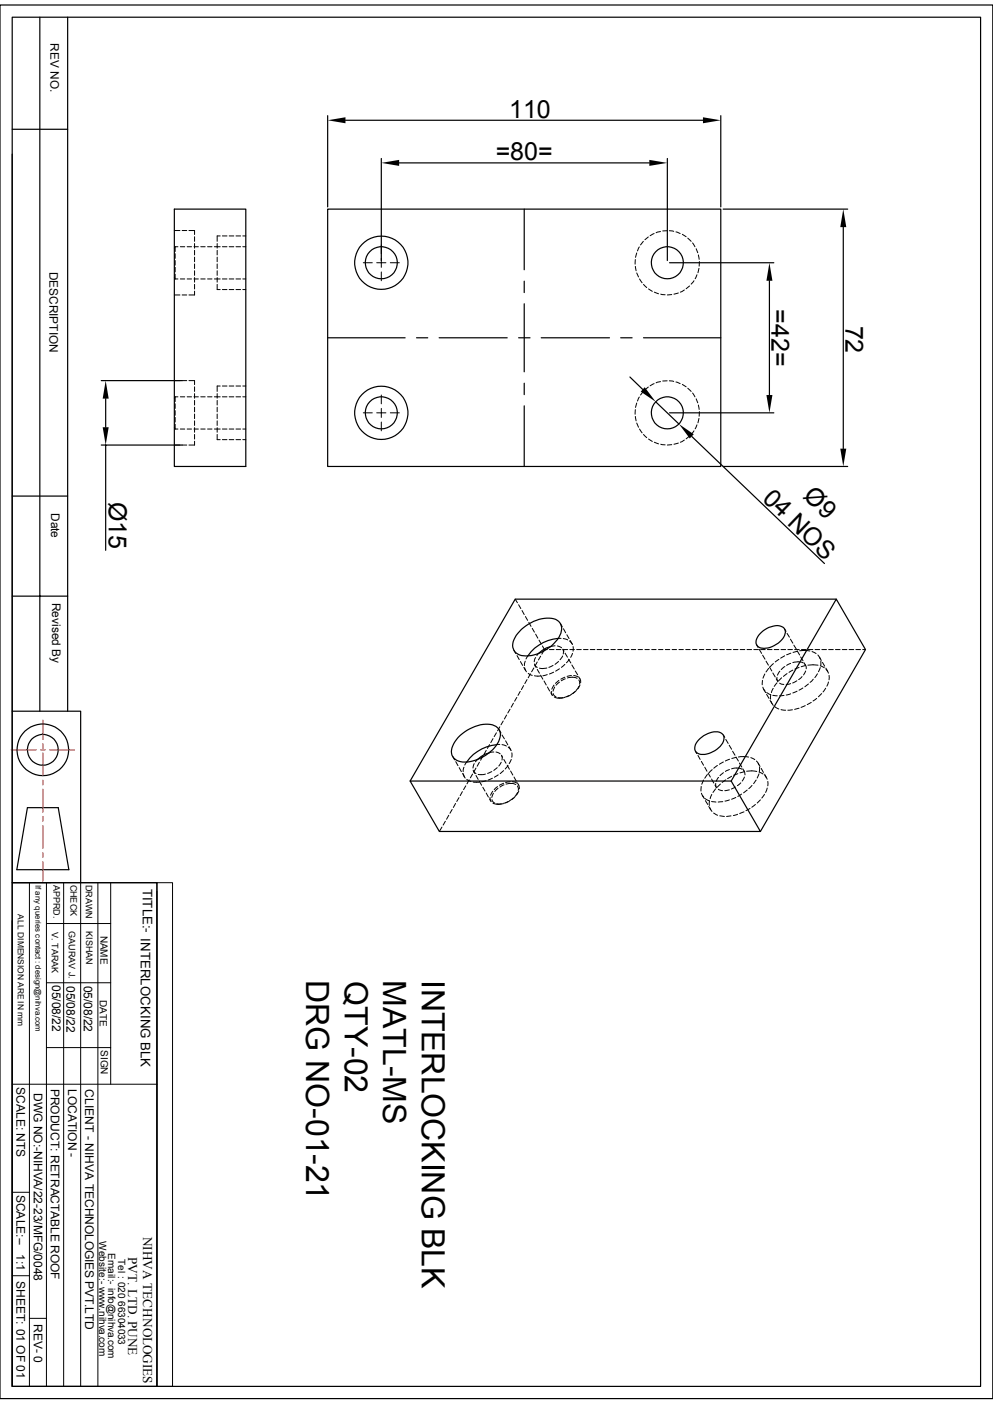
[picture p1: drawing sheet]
<svg xmlns="http://www.w3.org/2000/svg" width="210mm" height="297mm" viewBox="0 0 210 297" stroke-linecap="round" stroke-linejoin="round" font-family="sans-serif">
<g fill="none" stroke="#000" stroke-width=".25">
<path d="M0 1.1h210v294.8h-210zM2.6 3.6h204.8v289.7h-204.8zM8.4 3.6v146.9M14.3 3.6v146.9M2.6 32.6v117.9h14.5v36.2M2.6 27.3h11.7M69.3 24.5v19.3M73.1 25.4h75.6M80.6 33.5v21.6M84.4 34.5h52.9M141.1 33.5v21.6M152.4 24.5v19.3"/>
<path d="M36.9 44.2h15.1v54.5h-15.1zM69.3 44.2h83.1v54.5h-83.1zM110.9 44.2v12.9M110.9 59.5v2.4M141.6 55.6h22.1M153 44.2h26.3M162.7 59.4v24.2M178.4 48v46.9M69.3 71.5h16.4M88.1 71.5h2.4M92.9 71.5h14.4M109.7 71.5h2.4"/>
<path d="M110.9 64.3v14.4M114.5 71.5h14.4M131.3 71.5h2.4M133.2 79.8l2.7 2.6M136.1 71.5h16.3M21.4 80.5h17.1M21.4 94.1h17.1M22.4 84.3v6.1M22.4 94.1v22.3M110.9 81.1v2.4M110.9 85.9v12.8M138.7 85l4.9 4.7"/>
<path d="M141.6 87.3h22.1M146.3 92.3l28.1 26.9M153 98.7h26.3M2.6 104.9h11.7M2.6 126.1h11.7M110.3 133.1a7.6 7.6 0 0 1 7.2-2.1 2.3 2.3 0 0 1 .9 3.4 8.2 8.2 0 0 1-8.5 4.2 2.36 2.36 0 0 1-1-3.7zM116.5 136.8l-1 .3-1.6 1.1M118.1 135a8.7 8.7 0 0 0-6.5 3.8M160.7 134.1a4.7 4.7 0 0 1 4.4-1.6 1.51 1.51 0 0 1 .5 2.6 4.8 4.8 0 0 1-5 1.8 1.42 1.42 0 0 1-.4-2.2zM176.9 126.7h-67.9l-22.3 38.5M2.6 150.5v36.2M97.3 155.6a8.3 8.3 0 0 1 6.8-2.3 2.28 2.28 0 0 1 1.4 3.6 8.5 8.5 0 0 1-8.1 4.2 2.31 2.31 0 0 1-1.4-3.8z"/>
<path d="M103.5 159.3l-.9 .3-1.6 1.1M105.1 157.5a8.7 8.7 0 0 0-6.4 3.7M147.7 156.5a4.6 4.6 0 0 1 4.7-1.5 1.76 1.76 0 0 1-.1 2.9 4.6 4.6 0 0 1-4.7 1.5 1.72 1.72 0 0 1 .1-2.9zM5.8 170.9h6.5l2.3 13.1h-11zM86.7 165.2h67.9l6.2 10.7h-67.9zM154.6 165.2l22.3-38.5 6.1 10.7-22.2 38.5M2.6 186.7h30.6v106.6h-30.6zM2.6 194.8v98.5"/>
<circle cx="80.6" cy="55.6" r="5.6"/>
<circle cx="80.6" cy="55.6" r="3.4"/>
<circle cx="141.1" cy="55.6" r="3.4"/>
<circle cx="80.6" cy="87.3" r="5.6"/>
<circle cx="80.6" cy="87.3" r="3.4"/>
<circle cx="141.1" cy="87.3" r="3.4"/>
<circle cx="9.1" cy="158.6" r="5.5"/>
<circle cx="9.1" cy="158.6" r="3.3"/>
</g>
<g fill="none" stroke="#000" stroke-width=".21">
<path d="M36.9 58.7l.1 .3M36.9 48.8h1.2M37 58v1M37 52.2h.6M37 52.2v1M37 53.7v1M37 55.1v1M37 56.6v.9M37 52.2l-.1 .3M37 59h.6M38.1 52.2h1M38.1 59h1"/>
<path d="M38.5 48.8h1M39.6 52.2h.9M39.6 59h.9M40 48.8h1.1v.8M41 52.2h1M41 59h1M41.1 50.1v1M41.1 51.5v1M41.1 53v.9M41.1 54.4v1M41.1 55.8v1M41.1 57.3v1"/>
<path d="M41.1 58.7v1M42.5 52.2h.9M42.5 59h.9M43.9 52.2h.9M43.9 59h.9M45.3 59h1.3M45.3 52.2h1.3M45.9 51.5v1M45.9 53v.9M45.9 54.4v1M45.9 55.8v1M45.9 57.3v1"/>
<path d="M45.9 58.7v1M46.6 49.9h-.7v1.2M47 49.9h1M47 52.2h1M47 59h1M48.5 49.9h.9M48.5 52.2h.9M48.5 59h.9M49.9 49.9h1M49.9 52.2h1M49.9 59h1M51.4 49.9h.6"/>
<path d="M51.4 52.2h.6M51.4 59h.6M76.8 55.6h1.9M79.7 55.6h.9v1M80.6 54.7v.9h1M80.6 51.8v1.9M80.6 57.5v1.9M82.5 55.6h2M134.4 54.9l-.1 1M134.4 56.3l.1 1M134.7 53.5l-.3 .9M134.7 57.7l.3 .9"/>
<path d="M135.2 52.2l-.4 .9M135.3 59l.5 .8M136.1 51.1l-.6 .7M137.1 50.1l-.7 .6M138.3 49.4l-.8 .5M139.7 49l-.9 .2M141.1 48.8l-.9 .1M141.6 48.8l.9 .1M143 49.1l.8 .3M144.3 49.6l.8 .5M145.5 50.4l.7 .7M146.5 51.4l.5 .8"/>
<path d="M146.8 59.4l-.6 .7M147.2 52.6l.4 .9M147.4 58.1l-.4 .9M147.7 53.9l.2 1M147.8 56.8l-.2 .9M147.9 55.3v1M36.9 62.4h1.2M38.5 62.4h1M41.1 60.2v.9M41.1 61.6v.8h-1.1M45.9 60.2v1.1h.7M47 61.3h1"/>
<path d="M48.5 61.3h.9M49.9 61.3h1M51.4 61.3h.6M136.1 60.2l.7 .6M137.2 61.1l.8 .5M138.4 61.8l.9 .3M139.7 62.2l1 .2M142.1 62.3l-1 .1M143.5 62l-1 .2M144.7 61.3l-.8 .5M145.8 60.5l-.7 .6M36.9 90.4l.1 .4"/>
<path d="M36.9 94.1h1.2M36.9 80.5h1.2M37 89.7v1.1M37 83.9h.6M37 83.9v1.1M37 85.4v1M37 86.9v.9M37 88.3v1M37 83.9l-.1 .3M37 90.8h.6M38.1 90.8h1M38.1 83.9h1"/>
<path d="M38.5 94.1h1M38.5 80.5h1M39.6 90.8h.9M39.6 83.9h.9M40 80.5h1.1v.9M41 90.8h1M41 83.9h1M41.1 81.8v1M41.1 83.3v.9M41.1 84.7v1M41.1 86.1v1M41.1 87.6v1"/>
<path d="M41.1 89v1M41.1 90.5v.9M41.1 91.9v1M41.1 93.3v.8h-1.1M42.5 90.8h.9M42.5 83.9h.9M43.9 90.8h.9M43.9 83.9h.9M45.3 90.8h1.3M45.3 83.9h1.3M45.9 91.9v1.1h.7M45.9 83.3v.9"/>
<path d="M45.9 84.7v1M45.9 86.1v1M45.9 87.6v1M45.9 89v1M45.9 90.5v.9M46.6 81.7h-.7v1.1M47 81.7h1M47 83.9h1M47 93h1M47 90.8h1M48.5 81.7h.9M48.5 83.9h.9"/>
<path d="M48.5 93h.9M48.5 90.8h.9M49.9 81.7h1M49.9 83.9h1M49.9 93h1M49.9 90.8h1M51.4 81.7h.6M51.4 83.9h.6M51.4 93h.6M51.4 90.8h.6M76.8 87.3h1.9M79.7 87.3h.9v1"/>
<path d="M80.6 86.4v.9h1M80.6 83.6v1.8M80.6 89.3v1.8M82.5 87.3h2M134.4 86.7l-.1 .9M134.4 88.1l.1 .9M134.7 85.3l-.3 .9M134.7 89.5l.3 .9M135.2 84l-.4 .8M135.3 90.8l.5 .8M136.1 82.8l-.6 .8M136.1 91.9l.7 .7"/>
<path d="M137.1 81.9l-.7 .6M137.2 92.9l.8 .5M138.3 81.2l-.8 .4M138.4 93.6l.9 .3M139.7 80.7l-.9 .3M139.7 94l1 .1M141.1 80.6h-.9M141.6 80.6l.9 .1M142.1 94.1h-1M143 80.8l.8 .4M143.5 93.7l-1 .3M144.3 81.3l.8 .5"/>
<path d="M144.7 93.1l-.8 .5M145.5 82.1l.7 .7M145.8 92.2l-.7 .6M146.5 83.1l.5 .8M146.8 91.1l-.6 .8M147.2 84.4l.4 .8M147.4 89.9l-.4 .8M147.7 85.7l.2 .9M147.8 88.5l-.2 1M147.9 87.1v1M108.7 137.6l.4 .7M109 126.7l.4 .8"/>
<path d="M109.3 138.7l.5 .8M109.7 127.9l.5 .8M110.1 140l.4 .8M110.4 129.2l.5 .8M111.1 139.9l-.2 .9M111.1 130.4l.5 .8M111.6 138.8l-.3 .6M111.8 131.7l.5 .8M112.6 132.9l.4 .8M113.3 139.1l-.3 .9M113.3 134.2l.4 .8M113.9 138.2l-.4 .5"/>
<path d="M114 135.4l.5 .8M114.3 138.8l-.4 .8M114.7 136.7l.4 .7-.5 1M115.1 137.4h.6M116.2 137.4h1M117.4 136.6l-.9 .2M117.6 137.4h1M117.9 136.7l.8 .3M118.1 135h.6M118.1 139.9l-.7 .6M118.5 131.9l.4 .7M119 138.8l-.6 .8"/>
<path d="M119 137.4l.1 .9M119 137.3l.3 .5M119.1 137.4h1M119.1 135.1l1 .3M119.2 133l.4 .9M119.5 138.2l.5 .8M119.9 134.3l.5 .8M120.2 139.4l.5 .9M120.4 139.5l-.6 .7M120.4 135.6l.7 .8M120.5 137.4h1M120.6 135.5l.4 .7"/>
<path d="M121.1 138.2l-.4 .9M121.2 136.8v1M122 137.4h.9M123.4 137.4h1M124.8 137.4h1M126.3 137.4h1M127.7 137.4h1M129.2 137.4h.9M130.6 137.4h1M132.1 137.4h.9M133.5 137.4h1M135 137.4h.9"/>
<path d="M136.4 137.4h.9M137.8 137.4h1M139.3 137.4h.9M140.7 137.4h.9M142.2 137.4h.9M143.6 137.4h.9M145 137.4h1M146.5 137.4h.9M147.9 137.4h.9M149.4 137.4h.9M150.8 137.4h.9M152.2 137.4h1"/>
<path d="M153.7 137.4h.9M155.1 137.4h1M156.5 137.4h1M158 137.4h1M159.4 137.4h1M160.1 136.4l.2 .5M160.6 137.4l.5 .8M160.9 137.4h.9M161.3 138.6l.5 .8M162 139.9l.5 .8M162.3 137.4h1M163.7 137.4h1"/>
<path d="M164.7 139.5l-.7 .5M165.2 137.4h1M165.9 138.7l-.8 .5M165.9 133.1l.3 .5M166.5 134l.5 .8M166.6 137.4h1M167.2 135.2l.5 .9M167.3 138.2l-.9 .3M167.9 136.5l.5 .8M168.1 137.4h.9M168.6 137.7l.5 .9M168.7 137.8l-1 .2"/>
<path d="M169.1 137.7h2.2M169.3 139l.5 .8M169.5 137.4h1M170.9 137.4h1M171.7 137.8l.9 .5M172.4 137.4h1M173 138.6l.5 .8M173.3 139l.4 .7M173.6 139.8v1M173.8 137.4h1M175.3 137.4h.9M176.7 137.4h1"/>
<path d="M178.1 137.4h1M179.6 137.4h1M181 137.4h1M182.5 137.4h.5M102.1 160l-.5 .8M102.8 158.8l-.4 .8M103.5 157.5l-.4 .8M104.3 156.3l-.5 .8M104.4 159.1l-.9 .1M104.9 159.1l.9 .4M105 155l-.5 .8M105.1 157.5h.6"/>
<path d="M105.6 154.4l.4 .7M105.7 153.8l-.5 .8M106 159.8l.3 .4M106.1 159.9l.1 .9M106.2 157.5l.9 .3M106.2 155.5l.5 .8M106.4 152.5l-.4 .8M106.9 156.7l.5 .9M107.1 151.3l-.4 .8M107.5 158.1l.6 .7M107.7 157.9l.3 .8M107.9 150l-.5 .8"/>
<path d="M108.2 159.3v.9M108.6 148.8l-.5 .8M109.3 147.5l-.5 .8M110 146.3l-.4 .8M110.7 145l-.4 .9M110.8 141.2l.4 .7M111 141.3l.3 .8M111.5 143.8l-.5 .8M111.7 142.5l.9 .4M112.2 142.5l-.5 .9M112.9 141.3l-.5 .8M113 143h1.3"/>
<path d="M113 140.5l.2 .3 .4 .4M113.1 140.7l.3 .5M113.6 141.6l.5 .8M113.6 140l-.4 .9M114.3 142.8l.5 .9M115.1 144.1l.4 .8M115.7 141.3l-1.6 .1M115.7 142.7l-.9 .3M115.8 145.3l.4 .9M116.5 146.6l.3 .4M116.6 146.3l.2 .9M117 140.8l-.9 .4"/>
<path d="M117 146.7l.1 .4 .5 .3M117.1 142.2l-.9 .4M117.2 144.9l-.5 .9M117.2 147.4l.7 .3 1.5-.2M117.3 145.3l-.3 .9M118 147.6h1M118.2 143.9l-.7 .7M118.3 141.5l-.8 .5M118.3 144.3l-.7 .6M119.5 140.5l-.8 .7M119.5 143.3l-.9 .4M119.5 143.6l-.8 .4"/>
<path d="M120 143.4l1-.1 1 .2M120.4 147.2l-.9 .3M120.7 147l-.8 .4M120.9 142.9l-1 .2M120.9 140.7l.6 .8M121.3 142.9l1 .3M121.5 146.3l-.7 .6M121.7 141.9l.5 .8M121.9 146.1l-.7 .6M122.4 143.2l.2 .4M122.4 143.8l.2 .9M122.4 145.2l-.5 .8"/>
<path d="M122.6 143.5l.2 .9M122.7 144.9l-.5 .8M147.1 158.9l.3 .5M147.6 159.8l.5 .9M153 155.5l.3 .5M153.5 156.4l.5 .9M154.2 157.6l.5 .9M154.9 158.9l.5 .9M161.2 143.9v1M161.3 145.4l.5 .8M161.5 145.8l.4 .7M161.8 142.6l-.4 .9"/>
<path d="M162.1 146.5l.9 .4M162.1 146.9l.5 .8M162.6 141.4l-.6 .8M162.7 141.1l.5 .8M162.9 148.2l.4 .6M163 147v.9M163.1 148.4l.4 .8M163.4 147.1l1 .1M163.4 142.4l.6 .8M163.5 145.6l-.3 .9M163.6 140.4l-.7 .7M163.9 149.5l.8 .5"/>
<path d="M164.2 143.6l.3 .5M164.3 143.3l.2 .9M164.3 144.4l-.6 .8M164.9 144.5l.9 .3M164.9 142l-.5 .8M165.2 150.1l1 .1M165.3 143.4l-.7 .7M165.8 147.1l-.9 .1M166 141l-.8 .6M166.5 142.5l-.8 .6M167.2 144.6l-.9 .2M167.2 140.3l-.8 .5"/>
<path d="M167.2 146.8l-.9 .2M167.6 150.2h-1M167.7 140.2l1.1-.2 1.1 .3M167.7 141.8l-.8 .4M168.5 144l-.9 .5M168.6 146.2l-.9 .4M169 149.8l-.9 .3M169 141.2l-.9 .4M169.6 143.1l-.7 .7M169.8 145.5l-.8 .5M170.1 140.2l.2 .5M170.3 140.5l.2 1"/>
<path d="M170.3 149.3l-.9 .3M170.4 141.9l-.4 .9M170.4 140.8l-.9 .3M170.9 140.7h2.1M171 144.7l-.8 .6M171.6 148.6l-.9 .5M172 143.7l-.7 .7M172.7 147.7l-.7 .6M172.9 142.5l-.6 .8M173.5 141.2l-.4 .9M173.5 140.8l.8 .5M173.8 146.7l-.7 .7"/>
<path d="M173.9 140.1l.5 .8M174.6 145.6l-.5 .8M174.7 141.4l.3 .6M174.7 141.6l.5 .8M175.2 144.3l-.3 .9M175.3 142.9v.9M93.5 175l-.6 .9M94.2 173.7l-.5 .8M94.9 172.5l-.5 .8M95.6 171.2l-.4 .8M95.8 160l.3 .7M96.4 170l-.5 .8"/>
<path d="M96.4 161.1l.5 .9M97.1 168.7l-.5 .8M97.1 162.4l.5 .8M97.8 167.5l-.5 .8M97.8 163.6l.4 .7M98 163.7l.4 .9M98.1 162.3l-.1 .9M98.5 166.2l-.5 .8M98.7 161.2l-.4 .6M98.7 164.9l.9 .4M99.2 165l-.4 .8M99.9 163.7l-.4 .8"/>
<path d="M100.1 165.4h1.3M100.1 162.9l.6 .8M100.2 163.2l.2 .4M100.3 161.5l-.3 1M100.7 164l.4 .9M100.7 162.5l-.5 .8M101 160.7l-.5 .5M101.4 165.3l.5 .8M101.4 161.2l-.5 .9M102.1 166.5l.5 .8M102.7 163.7l-1.6 .1M102.8 165.2l-.9 .2"/>
<path d="M102.8 167.8l.5 .8M103.5 169l.3 .5M103.6 168.7l.3 .9M104 163.2l-.9 .4M104.1 169.2l.3 .5 .2 .2M104.1 164.6l-.8 .4M104.2 167.4l-.4 .8M104.3 169.9l1.1 .3 1.1-.2M104.4 167.8l-.4 .9M105.1 170l.9 .1M105.2 162.4l-.8 .6M105.2 166.4l-.7 .6"/>
<path d="M105.3 166.8l-.7 .6M105.4 163.9l-.8 .5M106 161.2l-.5 .9M106.5 163l-.7 .7M106.5 165.7l-.9 .4M106.6 160.7l.4 .8M106.6 166l-.9 .5M107 165.9l1.5-.2 .6 .2M107.3 161.9l.4 .8M107.4 169.6l-.9 .3M107.4 161.9l-.6 .8M107.8 169.4l-.9 .4"/>
<path d="M107.9 165.4l-1 .2M108 163.1l.5 .9M108.1 160.7l-.4 .8M108.4 165.4l.9 .3M108.6 168.8l-.8 .6M108.7 164.4l.5 .8M108.9 168.5l-.7 .7M109.4 165.6l.3 .5M109.4 166.3l.2 .5v.4M109.5 167.6l-.6 .8M109.6 166l.2 .9M109.7 167.3l-.5 .9"/>
<path d="M148.3 166.4v.9M148.3 161.1l.5 .8M148.3 167.8l.5 .8M148.5 168.3l.5 .7M148.8 165l-.4 .9M149.1 162.3l.4 .9M149.2 169l.8 .4M149.2 169.4l.5 .8M149.6 163.8l-.5 .8M149.8 163.6l.4 .8M149.9 170.6l.4 .7M150.1 169.4l-.1 1"/>
<path d="M150.1 170.9l.5 .8M150.5 169.5l.9 .2M150.5 164.8l.5 .9M150.5 168.1l-.3 .9M150.6 162.8l-.7 .7M150.9 172l.9 .5M151.2 166.1l.3 .5M151.3 166.9l-.5 .7M151.4 165.7l.2 1M151.7 161.9l-.7 .6M151.9 167l.9 .3M152 164.5l-.5 .8"/>
<path d="M152.2 172.6l1 .1M152.4 165.9l-.7 .6M152.9 169.6l-1 .1M153 163.4l-.7 .7M153 161.2l-.9 .5M153.5 165l-.8 .5M154.3 167.1l-1 .2M154.3 162.8l-.9 .4M154.3 169.2l-1 .3M154.3 160.6l-.9 .4M154.6 172.6l-.9 .1M154.7 162.6l1.5-.1 .7 .2"/>
<path d="M154.7 164.2l-.8 .5M155.5 166.5l-.8 .4M155.6 168.7l-.9 .4M155.7 160.1l.5 .9M155.7 160.2l-.9 .2M156 172.3l-.9 .2M156 163.7l-.8 .3M156.2 160.1h2.1M156.4 161.4l.5 .9M156.7 165.6l-.7 .6M156.8 168l-.8 .5M157.1 162.6l.3 .6"/>
<path d="M157.3 163l.3 .9M157.4 171.7l-.9 .4M157.4 164.4l-.4 .8M157.4 163.2l-.9 .3M157.9 163.2l1.1-.1 1.1 .1M158 167.1l-.7 .6M158.6 171l-.8 .5M158.8 160.3l.8 .4M159 166.2l-.6 .6M159.8 170.2l-.8 .6M159.9 165l-.5 .8M160 161l.5 .8"/>
<path d="M160.4 161.5l.3 .6M160.5 163.7l-.4 .9M160.5 163.3l.9 .4M160.6 162.3v.9M160.8 169.2l-.7 .7M161 162.6l.5 .8M161.7 168l-.6 .8M161.7 163.8l.4 .7M161.8 164l.5 .8M162.3 166.7l-.4 .9M162.4 165.3v.9M2.6 186.7h30.6"/>
<path d="M6.2 186.7v106.6M9.8 195.4h13.6M9.8 186.7v106.6M13.5 186.7v106.6M17.1 186.7v106.6M20.7 186.7v106.6M23.4 186.7v42.7M33.2 186.7h3.3v106.6h-3.3zM33.2 188.6v104.7M9.8 207.9h13.6M2.6 229.4h30.6M9.8 221.6h13.6"/>
<path d="M2.6 252.2h3.6M2.6 269.9h3.6M6.2 278.9h3.6"/>
</g>
<path d="M69.3 25.4l3.8-.6v1.3zM80.6 34.5l3.8-.7v1.3zM137.3 33.8l3.8 .7-3.8 .6zM148.7 24.8l3.7 .6-3.7 .7zM162.7 55.6l.7 3.8h-1.3zM178.4 44.2l.6 3.8h-1.3zM22.4 80.5l.6 3.8h-1.3zM21.7 90.4h1.3l-.6 3.7zM136.4 81.9l2.3 3.1-3.2-2.2zM143.6 89.7l3.1 2.2-.8 .9zM162.1 83.6h1.3l-.7 3.7zM177.7 94.9h1.3l-.6 3.8z" fill="#000"/>
<path d="M2.4 158.6h5.2M8.6 158.6h.9M9.1 152.4v4M9.1 157.4v.9M9.1 159.3v4.8M10.5 158.6h5.2M9.1 165.1v.9M9.1 167v4.8M9.1 172.7v1M9.1 174.7v4.8M9.1 180.4v1M9.1 182.3v4.1" fill="none" stroke="#f00" stroke-width=".25"/>
<g font-size="6.8">
<text x="64.7" y="207.3" transform="rotate(90 64.7 207.3)">DRG NO-01-21</text>
<text x="72.9" y="207.6" transform="rotate(90 72.9 207.6)">QTY-02</text>
<text x="81" y="207.3" transform="rotate(90 81 207.3)">MATL-MS</text>
<text x="89.2" y="207.2" transform="rotate(90 89.2 207.2)">INTERLOCKING BLK</text>
</g>
<g font-size="5.3">
<text x="107.7" y="24.9">110</text>
<text x="104.9" y="33.9">=80=</text>
<text x="163.2" y="65.4" transform="rotate(90 163.2 65.4)">=42=</text>
<text x="178.8" y="68.9" transform="rotate(90 178.8 68.9)">72</text>
<text x="23" y="106.2" transform="rotate(90 23 106.2)">Ø15</text>
<text x="161" y="105.7" transform="rotate(44 161 105.7)">04 NOS</text>
<text x="169.7" y="105.2" transform="rotate(44 169.7 105.2)">Ø9</text>
</g>
<g font-size="2.8">
<text x="30.2" y="188" transform="rotate(90 30.2 188)">TITLE:- INTERLOCKING BLK</text>
<text x="30.3" y="261.6" transform="rotate(90 30.3 261.6)">NIHVA TECHNOLOGIES</text>
<text x="27.1" y="265.9" transform="rotate(90 27.1 265.9)">PVT. LTD. PUNE</text>
</g>
<g font-size="2.5">
<text x="10.7" y="9.2" transform="rotate(90 10.7 9.2)">REV NO.</text>
<text x="10.5" y="57.5" transform="rotate(90 10.5 57.5)">DESCRIPTION</text>
<text x="10.8" y="108.5" transform="rotate(90 10.8 108.5)">Date</text>
<text x="11" y="127.5" transform="rotate(90 11 127.5)">Revised By</text>
<text x="11" y="208.4" transform="rotate(90 11 208.4)">05/08/22</text>
<text x="14.1" y="208.5" transform="rotate(90 14.1 208.5)">05/08/22</text>
<text x="17.7" y="208.5" transform="rotate(90 17.7 208.5)">05/08/22</text>
<text x="3.5" y="230" transform="rotate(90 3.5 230)">SCALE: NTS</text>
<text x="7.2" y="231.2" transform="rotate(90 7.2 231.2)">DWG NO:-NIHVA/22-23/MFG/0048</text>
<text x="10.8" y="230.3" transform="rotate(90 10.8 230.3)">PRODUCT: RETRACTABLE ROOF</text>
<text x="14.4" y="230.3" transform="rotate(90 14.4 230.3)">LOCATION -</text>
<text x="18" y="230.4" transform="rotate(90 18 230.4)">CLIENT - NIHVA TECHNOLOGIES PVT.LTD</text>
<text x="3.5" y="252.7" transform="rotate(90 3.5 252.7)">SCALE:--</text>
<text x="3.5" y="265.3" transform="rotate(90 3.5 265.3)">1:1</text>
<text x="3.5" y="271" transform="rotate(90 3.5 271)">SHEET: 01 OF 01</text>
<text x="7.2" y="280" transform="rotate(90 7.2 280)">REV- 0</text>
</g>
<g font-size="2.1">
<text x="21.3" y="197.9" transform="rotate(90 21.3 197.9)">NAME</text>
<text x="21.1" y="211.5" transform="rotate(90 21.1 211.5)">DATE</text>
<text x="21.3" y="222.1" transform="rotate(90 21.3 222.1)">SIGN</text>
<text x="21" y="262.6" transform="rotate(90 21 262.6)">Website:- www.nihva.com</text>
<text x="22.9" y="265" transform="rotate(90 22.9 265)">Email:- info@nihva.com</text>
<text x="25" y="266.3" transform="rotate(90 25 266.3)">Tel : 020 66304033</text>
</g>
<g font-size="1.9">
<text x="11.3" y="187.2" transform="rotate(90 11.3 187.2)">APPRD.</text>
<text x="14.9" y="187.1" transform="rotate(90 14.9 187.1)">CHECK</text>
<text x="18.1" y="187.2" transform="rotate(90 18.1 187.2)">DRAWN</text>
<text x="11" y="197.1" transform="rotate(90 11 197.1)">V. TARAK</text>
<text x="14.6" y="197" transform="rotate(90 14.6 197)">GAURAV J.</text>
<text x="18.2" y="197" transform="rotate(90 18.2 197)">KISHAN</text>
</g>
<text font-size="1.8" x="3.8" y="193.4" transform="rotate(90 3.8 193.4)">ALL DIMENSION ARE IN mm</text>
<text font-size="1.7" x="7.5" y="187.2" transform="rotate(90 7.5 187.2)">If any queries contact : design@nihva.com</text>
</svg>
